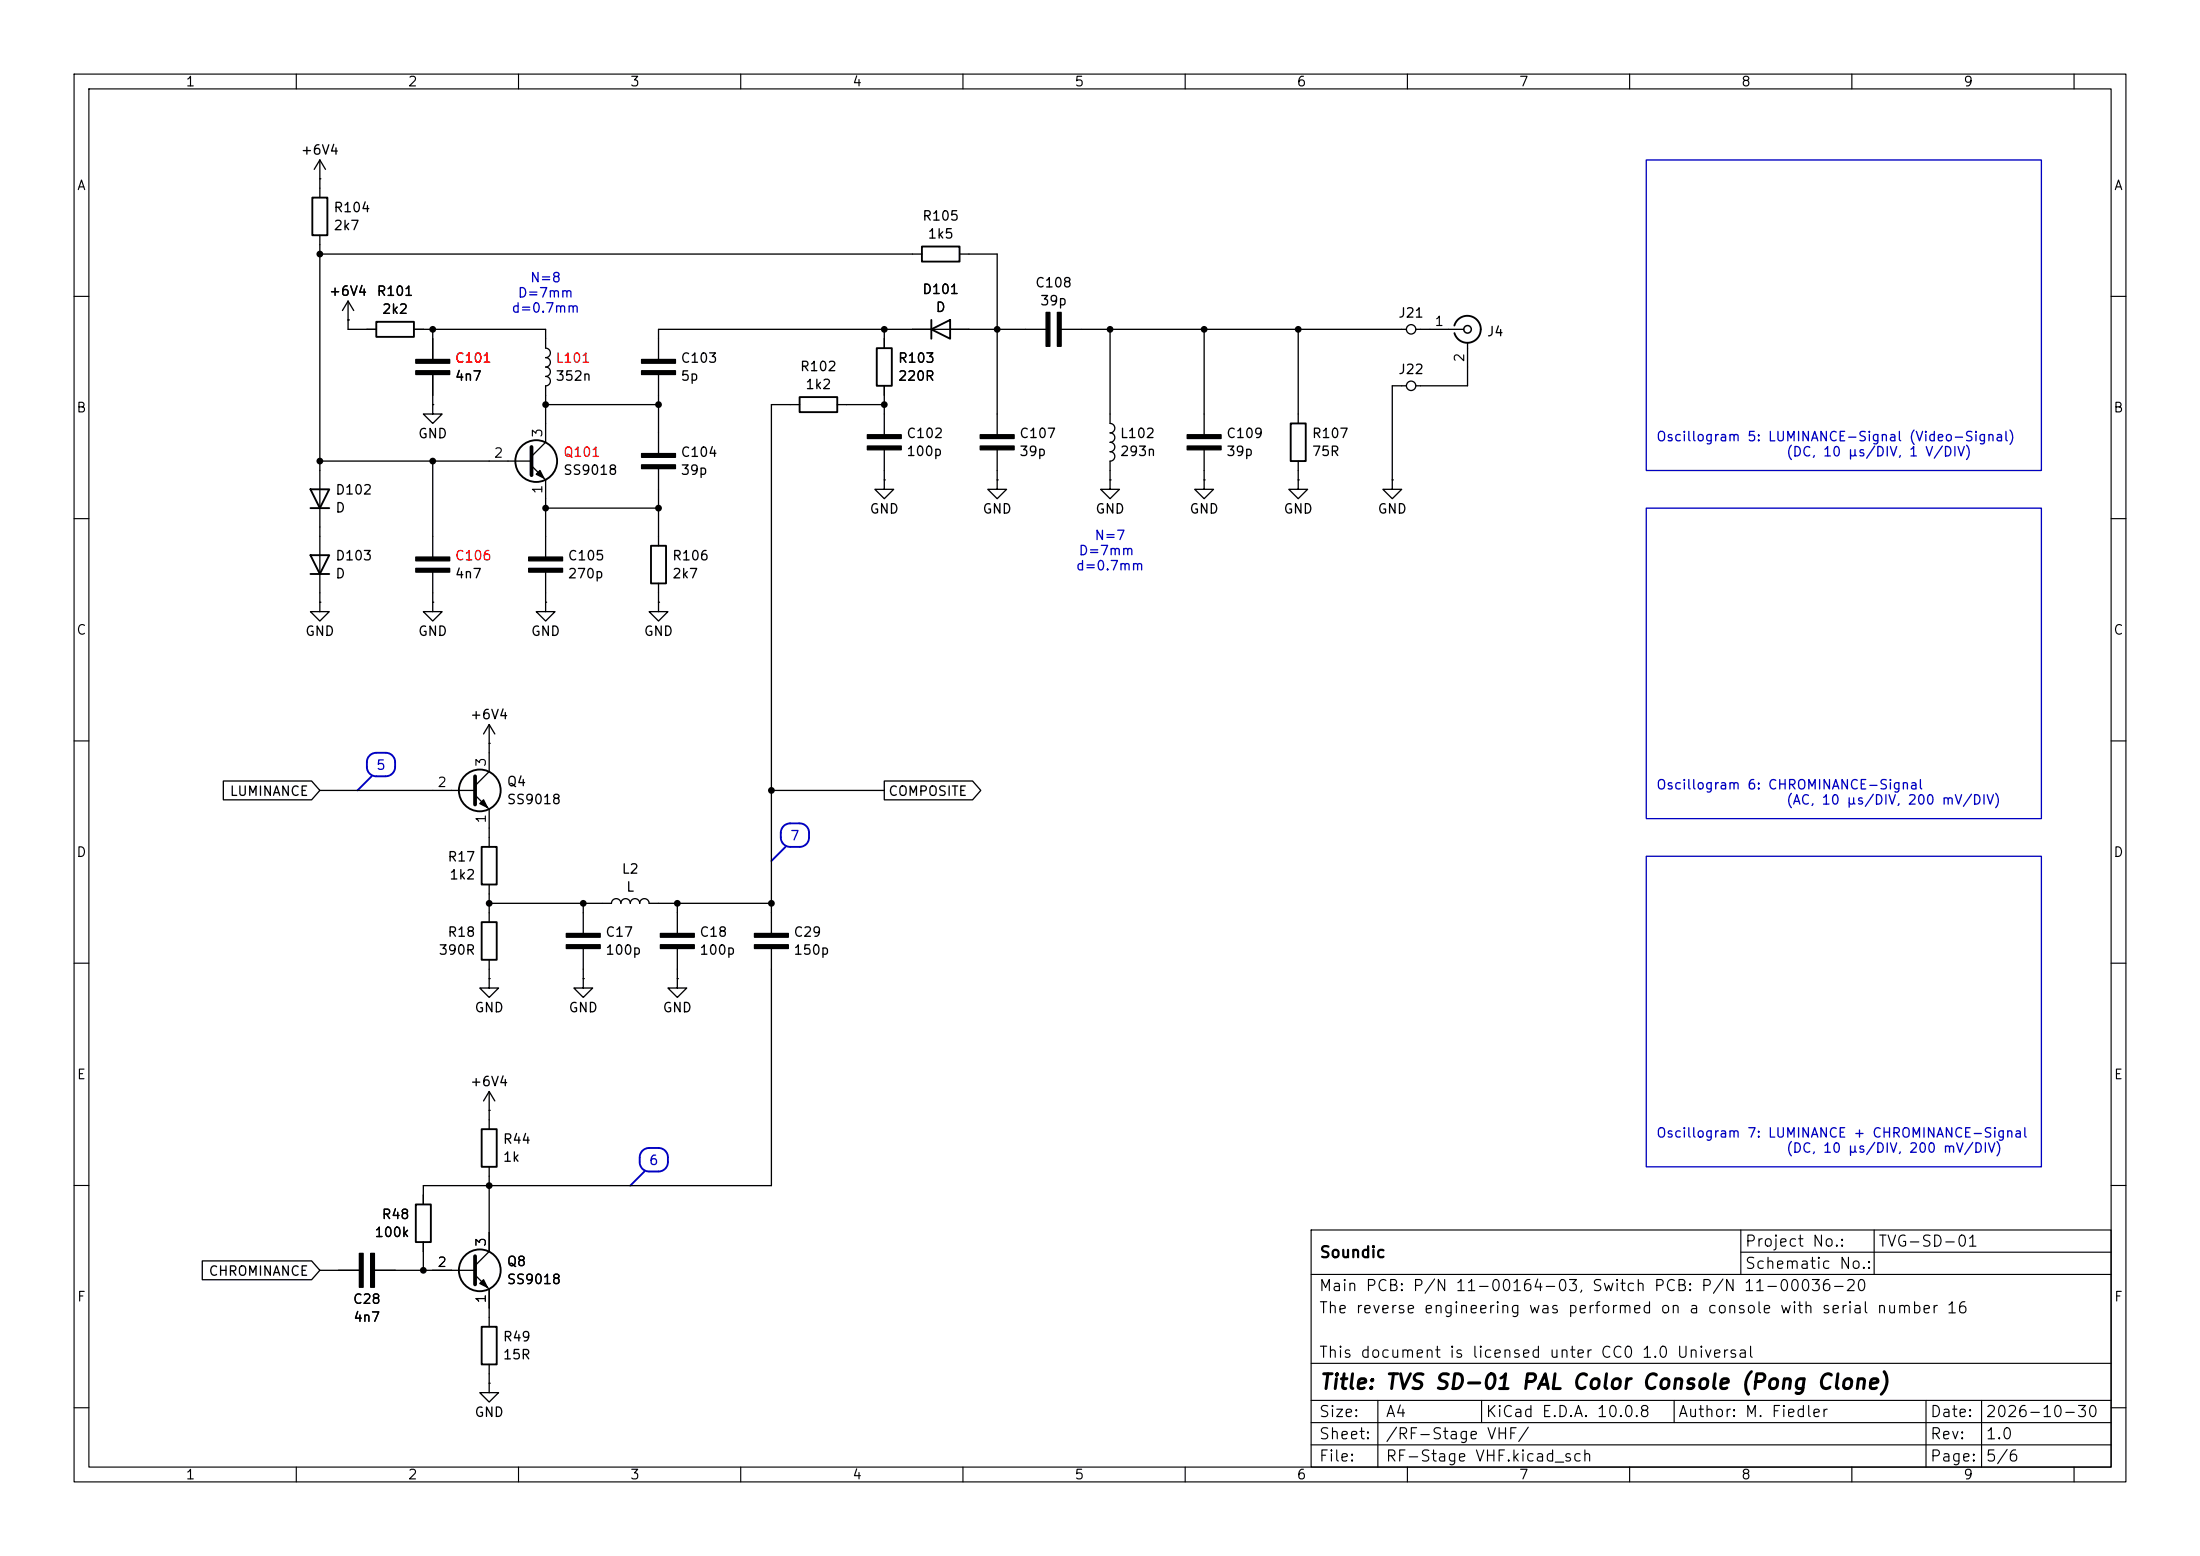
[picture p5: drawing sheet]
<svg xmlns="http://www.w3.org/2000/svg" width="297mm" height="210mm" viewBox="0 0 297 210" stroke-linecap="round" stroke-linejoin="round" font-family="sans-serif">
<g fill="none" stroke="#000" stroke-width=".15">
<path d="M10 10h277v190h-277zM12 12h273v186h-273zM40 10v2M70 10v2M100 10v2M130 10v2M160 10v2M190 10v2M220 10v2M250 10v2M280 10v2M10 40h2"/>
<path d="M285 40h2M10 70h2M285 70h2M10 100h2M285 100h2M10 130h2M285 130h2M10 160h2M177 166h108v32h-108zM177 172h108M235 169h50M235 166v6"/>
<path d="M253 166v6M285 160h2M10 190h2M40 198v2M70 198v2M100 198v2M130 198v2M160 198v2M177 195h108M177 192h108M177 189h108M177 184h108"/>
<path d="M186 189v9M190 198v2M200 189v3M220 198v2M226 189v3M250 198v2M260 189v9M267.5 189v9M280 198v2M285 190h2"/>
</g>
<g fill="none" stroke="#000" stroke-width=".18">
<path d="M43.2 24.1h.1M43.2 34.3h81.3M43.2 21.6v5.1M43.2 31.8v49.5M43.2 21.6l-.8 1.3M43.2 21.6l.7 1.3M129.5 34.3h5.1v24.4M47 43.2h.1M47 40.6v3.9h3.8M47 40.6l-.8 1.3M47 40.6l.8 1.3M55.9 44.5h17.8v2.5a.64 .64 0 0 1 .6 .6 .64 .64 0 0 1-.6 .7 .64 .64 0 0 1 .6 .6 .64 .64 0 0 1-.6 .6 .64 .64 0 0 1 .6 .7 .64 .64 0 0 1-.6 .6 .64 .64 0 0 1 .6 .6 .64 .64 0 0 1-.6 .7v7.6l-1.9 1.9"/>
<path d="M58.4 54.6v1.3h1.3l-1.3 1.3-1.3-1.3h1.3M58.4 54.6h.1M58.4 44.5v4M58.4 50.5v4.1M73.7 54.6h15.2M88.9 50.5v10.7M107.9 54.6h-3.8v71.4M113 54.6h6.4M119.4 44.5v2.5M119.4 52.1v6.6M141.2 44.5h-52.3v4M143.3 44.5h46.6"/>
<path d="M149.9 44.5v12.7a.64 .64 0 0 1 .6 .6 .64 .64 0 0 1-.6 .6 .64 .64 0 0 1 .6 .7 .64 .64 0 0 1-.6 .6 .64 .64 0 0 1 .6 .6 .64 .64 0 0 1-.6 .7M162.6 44.5v14.2M175.3 44.5v12.7M189.9 52.1h-1.9v12.7M191.1 44.5h6.5M198.1 46.2v5.9h-7M43.2 62.2h28.6M58.4 62.2v13M58.4 77.2v4.1M71.8 62.9l1.9 1.9v10.4M73.7 77.2v4.1M73.7 68.6h15.2"/>
<path d="M88.9 63.2v10.5M88.9 78.7v2.6M119.4 64.8v1.2h1.2l-1.2 1.3-1.3-1.3h1.3M119.4 64.8h.1M119.4 60.7v4.1M134.6 64.8v1.2h1.3l-1.3 1.3-1.3-1.3h1.3M134.6 64.8h.1M134.6 60.7v4.1M149.9 61a.64 .64 0 0 1 .6 .6 .64 .64 0 0 1-.6 .6v2.6M149.9 64.8v1.2h1.2l-1.2 1.3-1.3-1.3h1.3M149.9 64.8h.1M162.6 64.8v1.2h1.2l-1.2 1.3-1.3-1.3h1.3"/>
<path d="M162.6 64.8h.1M162.6 60.7v4.1M175.3 64.8v1.2h1.2l-1.2 1.3-1.3-1.3h1.3M175.3 64.8h.1M175.3 62.2v2.6M188 64.8v1.2h1.2l-1.2 1.3-1.3-1.3h1.3M188 64.8h.1M43.2 81.3v1.3h1.2l-1.2 1.2-1.3-1.2h1.3M43.2 81.3h.1M58.4 81.3v1.3h1.3l-1.3 1.2-1.3-1.2h1.3M58.4 81.3h.1M66 97.8l-.7 1.3"/>
<path d="M66 97.8l.8 1.3M66 97.8v6.3l-1.9 1.9M73.7 81.3v1.3h1.2l-1.2 1.2-1.3-1.2h1.3M73.7 81.3h.1M88.9 81.3v1.3h1.3l-1.3 1.2-1.3-1.2h1.3M88.9 81.3h.1M30.2 105.4h11.9l1.1 1.3-1.1 1.3h-11.9zM43.2 106.7h20.9M64.1 107.3l1.9 1.9v5.1M66 100.3h.1M66 119.4v5.1M104.1 106.7h15.3"/>
<path d="M119.4 105.4h11.9l1.1 1.3-1.1 1.3h-11.9zM66 132.1v1.3h1.3l-1.3 1.2-1.2-1.2h1.2M66 132.1h.1M66 121.9h16.5a.64 .64 0 0 1 .7-.6 .64 .64 0 0 1 .6 .6 .64 .64 0 0 1 .7-.6 .64 .64 0 0 1 .6 .6 .64 .64 0 0 1 .6-.6 .64 .64 0 0 1 .7 .6 .64 .64 0 0 1 .6-.6 .64 .64 0 0 1 .6 .6h16.5M66 129.5v2.6M78.7 132.1v1.3h-1.2l1.2 1.2 1.3-1.2h-1.3M78.7 132.1h.1M78.7 121.9v4.1M78.7 128v4.1M91.4 132.1v1.3h1.3l-1.3 1.2-1.2-1.2h1.2M91.4 132.1h.1M91.4 121.9v4.1"/>
<path d="M91.4 128v4.1M104.1 128v32h-47v2.6M66 149.9h.1M66 147.3v5.1M66 157.5v11.4l-1.9 1.9M66 147.3l-.7 1.3M66 147.3l.8 1.3M27.3 170.2h14.8l1.1 1.3-1.1 1.2h-14.8zM43.2 171.5h5.3M50.5 171.5h13.6M57.1 167.6v3.9M64.1 172.1l1.9 1.9v5.1"/>
<path d="M66 186.7v1.3h-1.2l1.2 1.2 1.3-1.2h-1.3M66 186.7h.1M66 184.2v2.5"/>
<circle cx="190.5" cy="44.4" r=".63"/>
<circle cx="190.5" cy="52.1" r=".63"/>
</g>
<g fill="#000" stroke="#000" stroke-width=".18">
<path d="M56.1 50h4.6v.5h-4.6zM56.1 48.5h4.6v.5h-4.6zM86.6 50h4.6v.5h-4.6zM86.6 48.5h4.6v.5h-4.6zM117.1 58.7h4.6v.5h-4.6zM132.3 58.7h4.6v.5h-4.6zM141.2 42.2h.5v4.5h-.5zM142.7 42.2h.6v4.5h-.6zM160.3 58.7h4.5v.5h-4.5zM56.1 76.7h4.6v.5h-4.6zM56.1 75.2h4.6v.5h-4.6zM72.4 64l.5-.5 .5 1z"/>
<path d="M71.4 76.7h4.5v.5h-4.5zM71.4 75.2h4.5v.5h-4.5zM86.6 62.7h4.6v.5h-4.6zM86.6 61.2h4.6v.5h-4.6zM117.1 60.2h4.6v.5h-4.6zM132.3 60.2h4.6v.5h-4.6zM160.3 60.2h4.5v.5h-4.5zM64.8 108.5l.5-.5 .5 1zM76.5 127.5h4.5v.5h-4.5zM76.5 126h4.5v.5h-4.5zM89.2 127.5h4.5v.5h-4.5zM89.2 126h4.5v.5h-4.5z"/>
<path d="M101.9 127.5h4.5v.5h-4.5zM101.9 126h4.5v.5h-4.5zM48.5 169.2h.5v4.5h-.5zM50 169.2h.5v4.5h-.5zM65.3 172.7l.5 1-1-.5z"/>
</g>
<g fill="none" stroke="#000" stroke-width=".25">
<path d="M42.2 26.7h2v5.1h-2zM124.5 33.3h5v2h-5zM50.8 43.4h5.1v2.1h-5.1zM107.9 53.6h5.1v2h-5.1zM118.4 47h2v5.1h-2zM125.7 44.5l2.6-1.3v2.5zM125.7 43.2v2.5M174.2 57.2h2.1v5h-2.1zM196.3 43.9a1.81 1.81 0 0 1 2.8-1 1.81 1.81 0 0 1 0 3 1.81 1.81 0 0 1-2.7-.9M41.9 74.9h2.5l-1.2 2.6zM41.9 66h2.5l-1.2 2.6zM41.9 77.5h2.5"/>
<path d="M41.9 68.6h2.5M87.9 73.7h2v5h-2zM65 114.3h2.1v5.1h-2.1zM65 124.5h2.1v5h-2.1zM65 152.4h2.1v5.1h-2.1zM56.1 162.6h2.1v5h-2.1zM65 179.1h2.1v5.1h-2.1z"/>
<circle cx="72.4" cy="62.2" r="2.82"/>
<circle cx="64.8" cy="106.7" r="2.82"/>
<circle cx="64.8" cy="171.4" r="2.82"/>
</g>
<path d="M71.8 60.3v3.8M64.1 104.8v3.8M64.1 169.5v3.9" fill="none" stroke="#000" stroke-width=".51"/>
<circle cx="198.1" cy="44.5" r=".51" fill="none" stroke="#000" stroke-width=".2"/>
<path d="M49.5 103.5a1.28 1.28 0 0 0 1.3 1.3h1.3a1.27 1.27 0 0 0 1.2-1.3v-.6a1.27 1.27 0 0 0-1.2-1.3h-1.3a1.27 1.27 0 0 0-1.3 1.3v.6M50.2 104.8l-1.9 1.9M105.8 111.5l.7-.4h1.4a1.27 1.27 0 0 1 1.3 1.3v.6a1.27 1.27 0 0 1-1.3 1.3h-1.2a1.27 1.27 0 0 1-1.3-1.3l.1-.9zM106 114.3l-1.9 1.9M86.7 155.3l.7-.3 1.5-.1a1.27 1.27 0 0 1 1.3 1.3v.6a1.28 1.28 0 0 1-1.3 1.3h-1.3a1.27 1.27 0 0 1-1.2-1.3v-.9zM87 158.1l-1.9 1.9" fill="none" stroke="#0000c2" stroke-width=".25"/>
<path d="M222.2 21.6h53.4v41.9h-53.4zM222.2 68.6h53.4v41.9h-53.4zM222.2 115.6h53.4v41.9h-53.4z" fill="none" stroke="#0000c2" stroke-width=".18"/>
<g fill="#000">
<circle cx="43.2" cy="34.3" r=".46"/>
<circle cx="58.4" cy="44.5" r=".46"/>
<circle cx="73.7" cy="54.6" r=".46"/>
<circle cx="88.9" cy="54.6" r=".46"/>
<circle cx="119.4" cy="44.5" r=".46"/>
<circle cx="119.4" cy="54.6" r=".46"/>
<circle cx="134.6" cy="44.5" r=".46"/>
<circle cx="149.9" cy="44.5" r=".46"/>
<circle cx="162.6" cy="44.5" r=".46"/>
<circle cx="175.3" cy="44.5" r=".46"/>
<circle cx="43.2" cy="62.2" r=".46"/>
<circle cx="58.4" cy="62.2" r=".46"/>
<circle cx="73.7" cy="68.6" r=".46"/>
<circle cx="88.9" cy="68.6" r=".46"/>
<circle cx="104.1" cy="106.7" r=".46"/>
<circle cx="66" cy="121.9" r=".46"/>
<circle cx="78.7" cy="121.9" r=".46"/>
<circle cx="91.4" cy="121.9" r=".46"/>
<circle cx="104.1" cy="121.9" r=".46"/>
<circle cx="57.1" cy="171.5" r=".46"/>
<circle cx="66" cy="160" r=".46"/>
</g>
<text font-size="2" x="178" y="188">Title: TVS SD-01 PAL Color Console (Pong Clone)</text>
<g font-size="1.5">
<text x="178" y="170.1">Soundic</text>
<text x="235.5" y="168.6">Project No.:</text>
<text x="235.5" y="171.6">Schematic No.:</text>
<text x="253.5" y="168.6">TVG-SD-01</text>
<text x="178" y="174.6">Main PCB: P/N 11-00164-03, Switch PCB: P/N 11-00036-20</text>
<text x="178" y="177.6">The reverse engineering was performed on a console with serial number 16</text>
<text x="178" y="183.6">This document is licensed unter CC0 1.0 Universal</text>
<text x="178" y="191.6">Size:</text>
<text x="187" y="191.6">A4</text>
<text x="200.5" y="191.6">KiCad E.D.A. 10.0.8</text>
<text x="226.5" y="191.6">Author: M. Fiedler</text>
<text x="260.5" y="191.6">Date:</text>
<text x="268" y="191.6">2026-10-30</text>
<text x="178" y="194.6">Sheet:</text>
<text x="178" y="197.6">File:</text>
<text x="187" y="197.6">RF-Stage VHF.kicad_sch</text>
<text x="187" y="194.6">/RF-Stage VHF/</text>
<text x="260.5" y="197.6">Page:</text>
<text x="260.5" y="194.6">Rev:</text>
<text x="268" y="194.6">1.0</text>
<text x="268" y="197.6">5/6</text>
</g>
<g font-size="1.3">
<text x="25" y="12">1</text>
<text x="55" y="12">2</text>
<text x="85" y="12">3</text>
<text x="115" y="12">4</text>
<text x="145" y="12">5</text>
<text x="175" y="12">6</text>
<text x="205" y="12">7</text>
<text x="235" y="12">8</text>
<text x="265" y="12">9</text>
<text x="40.5" y="21.2">+6V4</text>
<text x="10.3" y="26">A</text>
<text x="44.9" y="29">R104</text>
<text x="285.3" y="26">A</text>
<text x="44.9" y="31.4">2k7</text>
<text x="124.4" y="30.1">R105</text>
<text x="125.1" y="32.5">1k5</text>
<text x="44.3" y="40.2">+6V4</text>
<text x="50.8" y="40.3">R101</text>
<text x="124.4" y="40">D101</text>
<text x="139.7" y="39.1">C108</text>
<text x="140.3" y="41.5">39p</text>
<text x="51.5" y="42.7">2k2</text>
<text x="126.2" y="42.4">D</text>
<text x="188.7" y="43.2">J21</text>
<text x="193.6" y="44.3">1</text>
<text x="200.6" y="45.7">J4</text>
<text x="61.3" y="51.7">4n7</text>
<text x="74.9" y="51.7">352n</text>
<text x="91.8" y="49.3">C103</text>
<text x="91.8" y="51.7">5p</text>
<text x="107.9" y="50.4">R102</text>
<text x="108.6" y="52.8">1k2</text>
<text x="121.1" y="49.3">R103</text>
<text x="121.1" y="51.7">220R</text>
<text x="188.7" y="50.8">J22</text>
<text x="198" y="49" transform="rotate(-90 198 49)">2</text>
<text x="10.2" y="56">B</text>
<text x="56.4" y="59.5">GND</text>
<text x="73.5" y="59.2" transform="rotate(-90 73.5 59.2)">3</text>
<text x="122.3" y="59.4">C102</text>
<text x="137.5" y="59.4">C107</text>
<text x="151.1" y="59.4">L102</text>
<text x="165.5" y="59.4">C109</text>
<text x="177" y="59.4">R107</text>
<text x="285.2" y="56">B</text>
<text x="66.6" y="62.1">2</text>
<text x="76" y="64.4">SS9018</text>
<text x="91.8" y="62">C104</text>
<text x="91.8" y="64.4">39p</text>
<text x="122.3" y="61.9">100p</text>
<text x="137.5" y="61.9">39p</text>
<text x="151.1" y="61.9">293n</text>
<text x="165.5" y="61.9">39p</text>
<text x="177" y="61.9">75R</text>
<text x="45.2" y="67.1">D102</text>
<text x="45.2" y="69.5">D</text>
<text x="73.5" y="66.8" transform="rotate(-90 73.5 66.8)">1</text>
<text x="117.3" y="69.6">GND</text>
<text x="132.6" y="69.6">GND</text>
<text x="147.8" y="69.6">GND</text>
<text x="160.5" y="69.6">GND</text>
<text x="173.2" y="69.6">GND</text>
<text x="185.9" y="69.6">GND</text>
<text x="45.2" y="76">D103</text>
<text x="76.6" y="76">C105</text>
<text x="90.7" y="76">R106</text>
<text x="45.2" y="78.4">D</text>
<text x="61.3" y="78.4">4n7</text>
<text x="76.6" y="78.4">270p</text>
<text x="90.7" y="78.4">2k7</text>
<text x="10.2" y="86">C</text>
<text x="41.1" y="86.1">GND</text>
<text x="56.4" y="86.1">GND</text>
<text x="71.6" y="86.1">GND</text>
<text x="86.8" y="86.1">GND</text>
<text x="285.2" y="86">C</text>
<text x="63.4" y="97.4">+6V4</text>
<text x="30.9" y="107.7">LUMINANCE</text>
<text x="59" y="106.5">2</text>
<text x="65.9" y="103.6" transform="rotate(-90 65.9 103.6)">3</text>
<text x="68.3" y="106.4">Q4</text>
<text x="119.8" y="107.7">COMPOSITE</text>
<text x="65.9" y="111.2" transform="rotate(-90 65.9 111.2)">1</text>
<text x="68.3" y="108.9">SS9018</text>
<text x="10.2" y="116">D</text>
<text x="60.3" y="116.6">R17</text>
<text x="60.6" y="119">1k2</text>
<text x="83.8" y="118.2">L2</text>
<text x="285.2" y="116">D</text>
<text x="84.4" y="120.7">L</text>
<text x="59.1" y="129.2">390R</text>
<text x="60.3" y="126.8">R18</text>
<text x="81.6" y="126.8">C17</text>
<text x="81.6" y="129.2">100p</text>
<text x="94.3" y="126.8">C18</text>
<text x="94.3" y="129.2">100p</text>
<text x="107" y="126.8">C29</text>
<text x="107" y="129.2">150p</text>
<text x="64" y="136.9">GND</text>
<text x="76.7" y="136.9">GND</text>
<text x="89.4" y="136.9">GND</text>
<text x="10.3" y="146">E</text>
<text x="63.4" y="146.9">+6V4</text>
<text x="285.3" y="146">E</text>
<text x="67.8" y="154.7">R44</text>
<text x="67.8" y="157.1">1k</text>
<text x="50.5" y="167.3">100k</text>
<text x="51.4" y="164.9">R48</text>
<text x="28.1" y="172.5">CHROMINANCE</text>
<text x="59" y="171.3">2</text>
<text x="65.9" y="168.4" transform="rotate(-90 65.9 168.4)">3</text>
<text x="68.3" y="171.2">Q8</text>
<text x="68.3" y="173.6">SS9018</text>
<text x="10.3" y="176">F</text>
<text x="47.6" y="176.3">C28</text>
<text x="47.6" y="178.7">4n7</text>
<text x="65.9" y="176" transform="rotate(-90 65.9 176)">1</text>
<text x="285.3" y="176">F</text>
<text x="67.8" y="181.4">R49</text>
<text x="67.8" y="183.8">15R</text>
<text x="64" y="191.6">GND</text>
<text x="25" y="200">1</text>
<text x="55" y="200">2</text>
<text x="85" y="200">3</text>
<text x="115" y="200">4</text>
<text x="145" y="200">5</text>
<text x="175" y="200">6</text>
<text x="205" y="200">7</text>
<text x="235" y="200">8</text>
<text x="265" y="200">9</text>
</g>
<g font-size="1.3" fill="#0000c2">
<text x="69.8" y="40.5">D=7mm</text>
<text x="71.5" y="38.4">N=8</text>
<text x="69" y="42.5">d=0.7mm</text>
<text x="223.5" y="59.9">Oscillogram 5: LUMINANCE-Signal (Video-Signal)</text>
<text x="241" y="61.9">(DC, 10 µs/DIV, 1 V/DIV)</text>
<text x="145.2" y="77.3">d=0.7mm</text>
<text x="145.5" y="75.3">D=7mm</text>
<text x="147.7" y="73.2">N=7</text>
<text x="50.7" y="104.2">5</text>
<text x="223.5" y="106.9">Oscillogram 6: CHROMINANCE-Signal</text>
<text x="106.6" y="113.7">7</text>
<text x="241" y="108.9">(AC, 10 µs/DIV, 200 mV/DIV)</text>
<text x="223.5" y="153.9">Oscillogram 7: LUMINANCE + CHROMINANCE-Signal</text>
<text x="241" y="155.9">(DC, 10 µs/DIV, 200 mV/DIV)</text>
<text x="87.5" y="157.6">6</text>
</g>
<g font-size="1.3" fill="#f00">
<text x="61.3" y="49.3">C101</text>
<text x="74.9" y="49.3">L101</text>
<text x="76" y="62">Q101</text>
<text x="61.3" y="76">C106</text>
</g>
</svg>
